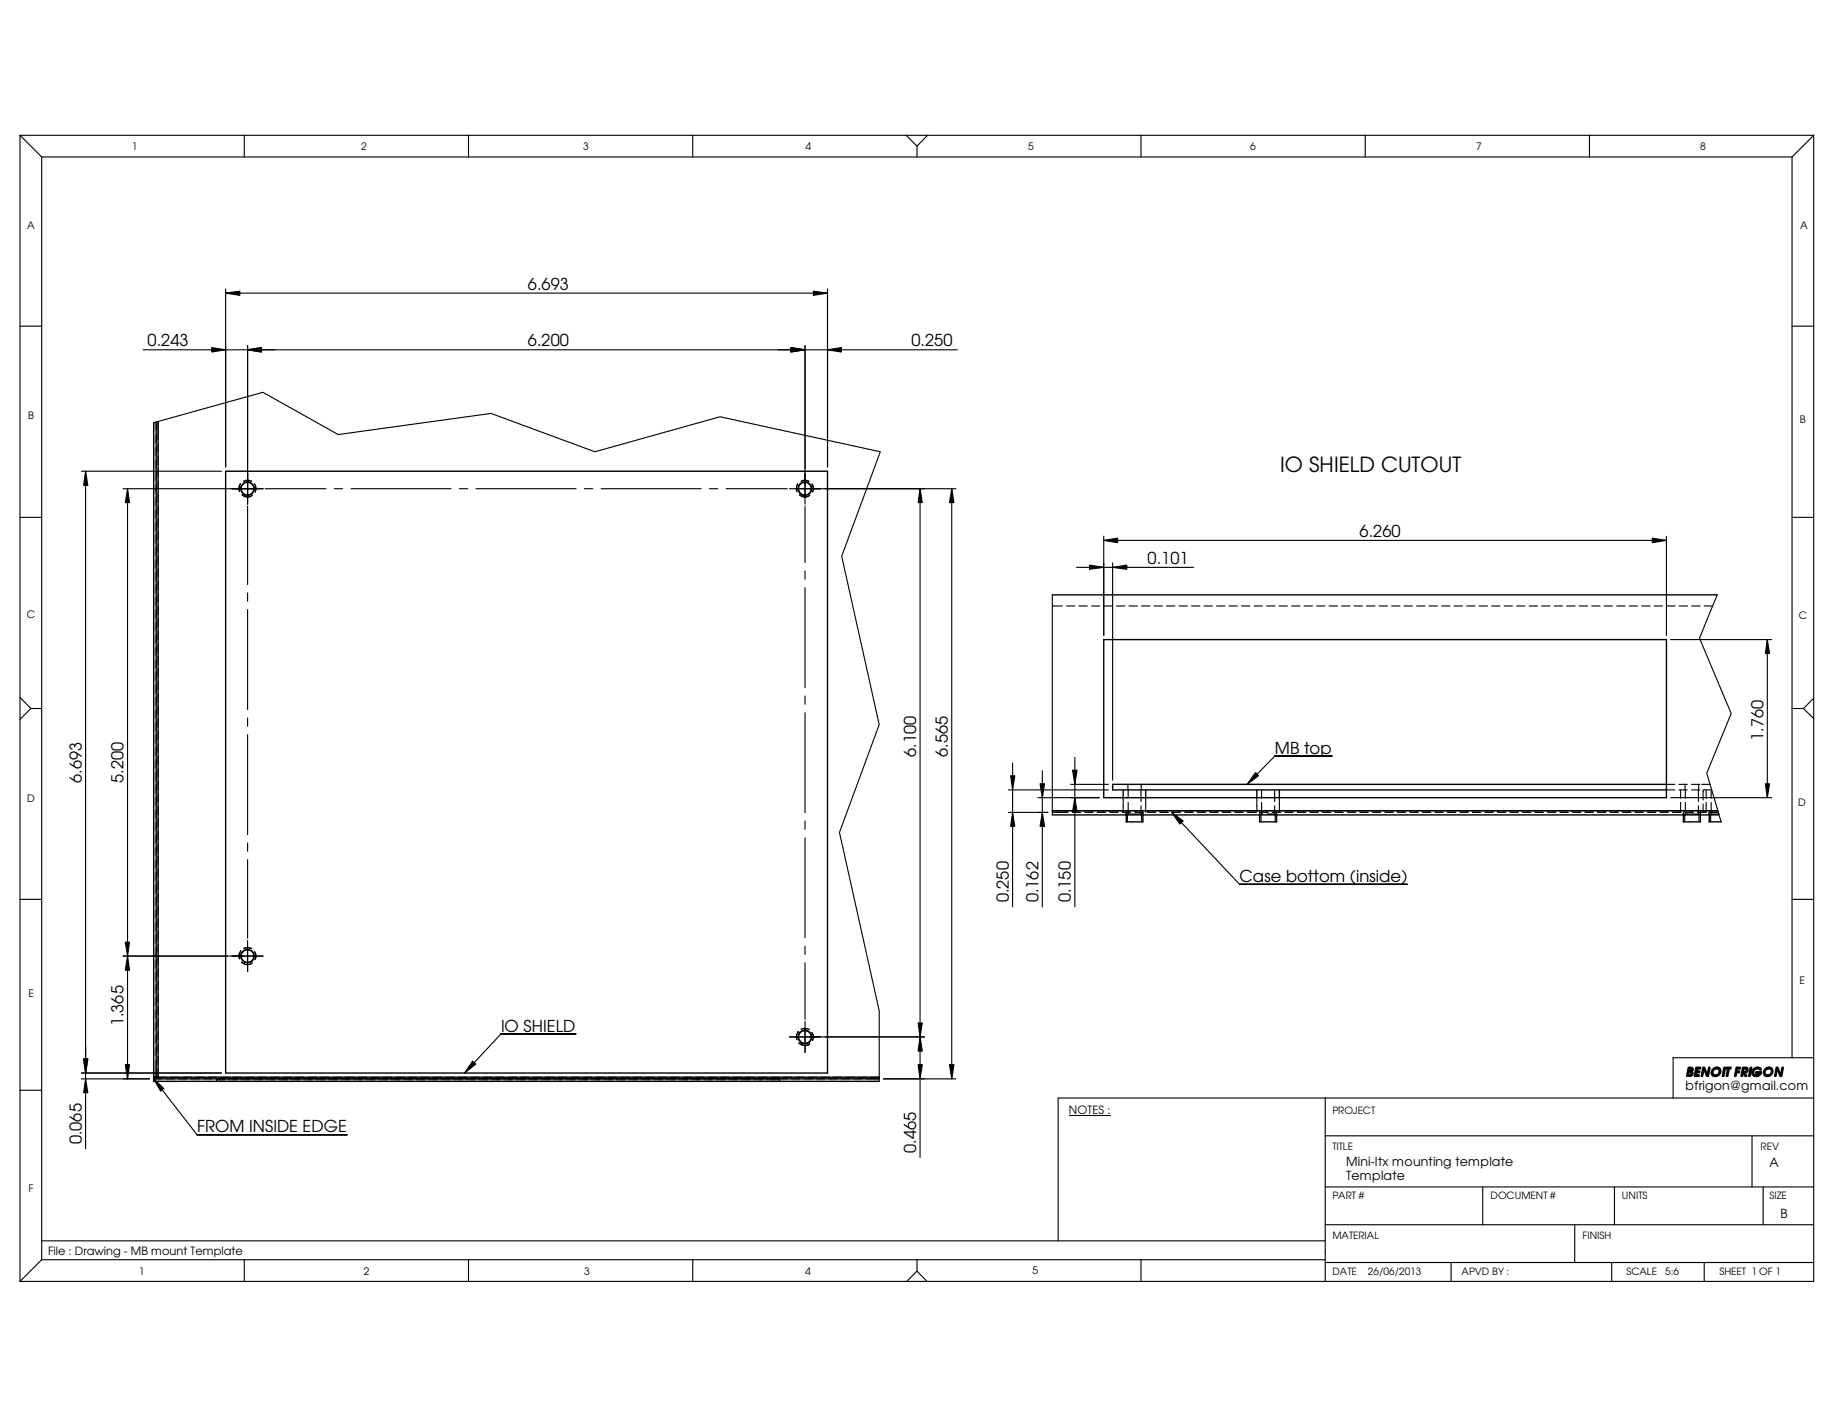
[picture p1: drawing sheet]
<svg xmlns="http://www.w3.org/2000/svg" width="279mm" height="216mm" viewBox="0 0 279 216" stroke-linecap="round" stroke-linejoin="round" font-family="sans-serif">
<g fill="none" stroke="#000" stroke-width=".17">
<path d="M3 20.6l3.3 3.3M3 20.6h273.3M3 20.6v174.6M6.3 23.9v168M6.3 23.9h266.7M37.2 20.6v3.3M71.4 20.6v3.3M105.5 20.6v3.3M138 20.6l1.7 1.7M139.7 22.3v1.6M141.3 20.6l-1.6 1.7M173.8 20.6v3.3"/>
<path d="M208 20.6v3.3M242.1 20.6v3.3M273 23.9v137.3M276.3 20.6l-3.3 3.3M276.3 20.6v174.6h-273.3M3 49.7h3.3M21.8 53.3h124M32.3 53l2.1 .3-2.1 .3zM34.4 44.7l2.1-.3v.6zM34.4 44v27.2M34.4 44.7h91.7M37.7 53.3l2.1-.3v.6z"/>
<path d="M37.7 52.7v24.1M120.5 53l2.1 .3-2.1 .3zM122.6 52.7v24.1M123.9 44.4l2.2 .3-2.2 .3zM126.1 53.3l2.1-.3v.6zM126.1 44v27.2M273 49.7h3.3M3 78.8h3.3M12.4 71.8h21.3M13 71.8l.4 2.2h-.7zM13 71.8v103.2M18.8 74.5h21.3"/>
<path d="M19.4 74.5l.3 2.1h-.6zM19.4 74.5v89.9M23.4 65.7v-1.3l16.6-4.6 11.5 6.4 23.3-3.2 15.8 5.8 19.1-5.3 24.4 5.3-5.9 16 5.7 25.6-6 16.4 6 27.2v10.8h-1.9M23.4 66.3v1.3M23.4 68.2v1.3M23.4 70.1v1.3M23.4 72.1v1.2M23.4 74v1.2M23.4 75.9v1.2M23.4 77.8v1.2M23.4 79.7v1.2M23.8 64.3v1.3"/>
<path d="M23.8 66.2v1.3M23.8 68.1v1.3M23.8 70v1.3M23.8 71.9v1.3M23.8 73.8v1.3M23.8 75.7v1.3M23.8 77.6v1.3M23.8 79.5v1.3M24.1 64.2v1.3M24.1 65.7v1.3M24.1 67.6v1.3M24.1 69.5v1.3"/>
<path d="M24.1 71.4v1.3M24.1 73.3v1.3M24.1 75.2v1.3M24.1 77.1v1.3M24.1 79v1.3M36.6 73.7l-.2 .4 .1 .8M36.9 75.4a1.12 1.12 0 0 0 1.5 0M37.1 73.3l.4-.1 .8 .1M37.7 77.1v12M38.8 73.7l.1 .4 .1 .5-.1 .4M40.4 74.5h9.3M50.9 74.5h1.3"/>
<path d="M53.5 74.5h15.2M70 74.5h1.2M72.5 74.5h15.3M89 74.5h1.3M91.6 74.5h15.2M108.1 74.5h1.2M110.6 74.5h9.3M120.3 74.5h25.3M121.5 73.7l-.1 .4v.8M121.8 75.4a1.12 1.12 0 0 0 1.6 0M122 73.3l.4-.1 .8 .1M122.6 77.1v8.6"/>
<path d="M123.7 73.7l.2 .4v.5l-.1 .4M140.2 74.5l.3 2.1h-.6zM140.2 74.5v101.9M145 74.5l.3 2.1h-.6zM145 74.5v89.9M273 78.8h3.3M23.4 81.6v1.2M23.4 83.5v1.3M23.4 85.4v1.3M23.4 87.3v1.3M23.4 89.2v1.3M23.4 91.1v1.3"/>
<path d="M23.4 93v1.3M23.4 94.9v1.3M23.4 96.8v1.3M23.4 98.7v1.3M23.8 81.4v1.3M23.8 83.4v1.2M23.8 85.3v1.2M23.8 87.2v1.2M23.8 89.1v1.2M23.8 91v1.2M23.8 92.9v1.2M23.8 94.8v1.3"/>
<path d="M23.8 96.7v1.3M23.8 98.6v1.3M24.1 80.9v1.3M24.1 82.8v1.3M24.1 84.8v1.2M24.1 86.7v1.2M24.1 88.6v1.2M24.1 90.5v1.2M24.1 92.4v1.2M24.1 94.3v1.2M24.1 96.2v1.3M24.1 98.1v1.3"/>
<path d="M24.1 100v1.3M37.7 90.3v1.3M37.7 92.9v15.2M122.6 87v1.3M122.6 89.5v15.3M160.3 92.3h1.5M160.3 90.6v33.6M162.5 92.3h1.2M164 86.4h17.8M164.4 92.3h1.3M166 86.1l2.1 .3-2.1 .3zM166.3 92.3h1.3"/>
<path d="M168.1 82.3l2.2-.3v.7zM168.1 81.7v15.1M168.1 82.3h85.8M168.2 92.3h1.3M169.5 86.4l2.2-.3v.6zM169.5 85.8v33.1M170.1 92.3h1.3M172 92.3h1.3M173.9 92.3h1.3M175.8 92.3h1.3M177.7 92.3h1.3M179.6 92.3h1.3"/>
<path d="M181.5 92.3h1.3M183.4 92.3h1.3M185.3 92.3h1.3M187.2 92.3h1.3M189.1 92.3h1.3M191.1 92.3h1.2M193 92.3h1.2M194.9 92.3h1.2M196.8 92.3h1.2M198.7 92.3h1.2M200.6 92.3h1.2M202.5 92.3h1.3"/>
<path d="M204.4 92.3h1.3M206.3 92.3h1.3M208.2 92.3h1.3M210.1 92.3h1.3M212 92.3h1.3M213.9 92.3h1.3M215.8 92.3h1.3M217.7 92.3h1.3M219.6 92.3h1.3M221.5 92.3h1.3M223.4 92.3h1.3M225.3 92.3h1.3"/>
<path d="M227.2 92.3h1.3M229.2 92.3h1.2M231.1 92.3h1.2M233 92.3h1.2M234.9 92.3h1.2M236.8 92.3h1.2M238.7 92.3h1.2M240.6 92.3h1.3M242.5 92.3h1.3M244.4 92.3h1.3M246.3 92.3h1.3M248.2 92.3h1.3"/>
<path d="M250.1 92.3h1.3M251.7 82l2.2 .3-2.2 .4zM252 92.3h1.3M253.9 81.7v15.1M253.9 92.3h1.3M254.5 97.5h15.4M255.8 92.3h1.3M257.7 92.3h1.3M259.6 92.3h1.3M261.6 90.6l-2.7 6.6 4.8 11.5-3.7 9.1 2.2 7.4M269.2 97.5l.4 2.1h-.7zM269.2 97.5v24"/>
<path d="M3 106.3l1.7 1.6M4.7 107.9l-1.7 1.7M4.7 107.9h1.6M23.4 100.6v1.3M23.4 102.5v1.3M23.4 104.4v1.3M23.4 106.3v1.3M23.4 108.2v1.3M23.4 110.2v1.2M23.4 112.1v1.2M23.4 114v1.2M23.4 115.9v1.2"/>
<path d="M23.4 117.8v1.2M23.4 119.7v1.2M23.8 100.5v1.3M23.8 102.4v1.3M23.8 104.3v1.3M23.8 106.2v1.3M23.8 108.1v1.3M23.8 110v1.3M23.8 111.9v1.3M23.8 113.8v1.3M23.8 115.7v1.3M23.8 117.6v1.3"/>
<path d="M23.8 119.5v1.3M24.1 101.9v1.3M24.1 103.8v1.3M24.1 105.7v1.3M24.1 107.6v1.3M24.1 109.5v1.3M24.1 111.4v1.3M24.1 113.3v1.3M24.1 115.2v1.3M24.1 117.1v1.3M24.1 119v1.3M37.7 109.4v1.3"/>
<path d="M37.7 111.9v15.3M122.6 106v1.3M122.6 108.6v15.2M154 118.2h.6l-.3 2.2zM154.3 116.2v22M158.5 119.4h.6l-.3 2.1zM158.8 117.4v20.8M163.1 119.5h5.8M163.4 117.3h.7l-.4 2.2zM163.7 115.4v22.8M171.8 119.5v.9M173.9 119.5v.9"/>
<path d="M191.3 117.7l.4 .5-1.7 1.3zM202.9 115.2h-8.7l-4.2 4.3M253.9 119.5h1.2M255.8 119.5h1.2M256.7 119.5v.9M257.7 119.5h1.3M258.8 119.5v.9M259.2 119.5h1.3M268.9 119.4h.7l-.4 2.1zM273 107.9h1.7M274.7 107.9l1.6 1.6M276.3 106.4l-1.6 1.5"/>
<path d="M3 137h3.3M23.4 121.6v1.3M23.4 123.5v1.3M23.4 125.4v1.3M23.4 127.3v1.3M23.4 129.2v1.3M23.4 131.1v1.3M23.4 133v1.3M23.4 134.9v1.3M23.4 136.8v1.3M23.4 138.7v1.3M23.8 121.5v1.2"/>
<path d="M23.8 123.4v1.2M23.8 125.3v1.2M23.8 127.2v1.2M23.8 129.1v1.2M23.8 131v1.2M23.8 132.9v1.3M23.8 134.8v1.3M23.8 136.7v1.3M23.8 138.6v1.3M24.1 120.9v1.3M24.1 122.9v1.2M24.1 124.8v1.2"/>
<path d="M24.1 126.7v1.2M24.1 128.6v1.2M24.1 130.5v1.2M24.1 132.4v1.2M24.1 134.3v1.3M24.1 136.2v1.3M24.1 138.1v1.3M24.1 140v1.3M37.7 128.4v1.3M37.7 131v12M122.6 125.1v1.3M122.6 127.6v15.3"/>
<path d="M153.6 120.4h15.3M153.6 123.8h6M154.3 123.8l.3 2.1h-.6zM158.1 121.5h9.4M158.8 123.8l.3 2.1h-.6zM160.3 123.8h2.4M160.3 123.5h101.4M163.4 123.8h1.2M163.7 121.5l.4 2.2h-.7zM165.3 123.8h1.2M167.2 123.8h1.2M169.1 123.8h1.2"/>
<path d="M171 123.8h1.3M171.1 121.5v2.3M171.5 123.8v.4M171.6 123.8v.4M171.9 120.4v1.2M171.9 122.3v1.7M172.6 124h-.9v1.2M172.6 124h1.3v1.2M172.9 123.8h1.3M173.8 120.4v1.7M173.8 122.8v1.2M174.1 123.8v.4"/>
<path d="M174.5 121.5v2.3M174.8 123.8h1.3M176.7 123.8h1.3M178.5 123.8l1.8 1.3-.6 .5zM178.5 123.8l10.3 10.9h25.6M178.6 123.8h1.3M180.5 123.8h1.3M182.4 123.8h1.3M184.3 123.8h1.3M186.2 123.8h1.3M188.1 123.8h1.3M190 123.8h1.3"/>
<path d="M191.5 121.5v2.3M191.9 123.8v.4M191.9 123.8h1.3M192.2 120.4v1.2M192.2 122.3v1.7M192.4 124h-.3v1.2M193 124h1.3v1.2M193.8 123.8h1.3M194.2 120.4v1.7M194.2 122.8v1.2M194.5 123.8v.4M194.9 121.5v2.3"/>
<path d="M195.7 123.8h1.3M197.7 123.8h1.2M199.6 123.8h1.2M201.5 123.8h1.2M203.4 123.8h1.2M205.3 123.8h1.2M207.2 123.8h1.2M209.1 123.8h1.3M211 123.8h1.3M212.9 123.8h1.3M214.8 123.8h1.3M216.7 123.8h1.3"/>
<path d="M218.6 123.8h1.3M220.5 123.8h1.3M222.4 123.8h1.3M224.3 123.8h1.3M226.2 123.8h1.3M228.1 123.8h1.3M230 123.8h1.3M231.9 123.8h1.3M233.8 123.8h1.3M235.8 123.8h1.2M237.7 123.8h1.2M239.6 123.8h1.2"/>
<path d="M241.5 123.8h1.2M243.4 123.8h1.2M245.3 123.8h1.2M247.2 123.8h1.3M249.1 123.8h1.3M251 123.8h1.3M252.9 123.8h1.3M253.9 120.4h1.2M254.5 121.5h15.4M254.8 123.8h1.3M255.8 120.4h1.2M256 120.4v1.2"/>
<path d="M256 122.3v1.5M256.5 123.8v.4M256.7 123.8h1.3M256.8 120.4v1.2M256.8 122.3v1.7M257.5 124h-.8v1.2M257.6 124h1.2v1.2M257.7 120.4h1.3M258.6 123.8h1.3M258.7 120.4v1.7M258.7 122.8v1.2M259 123.8v.4"/>
<path d="M259.5 120.4v1.5M259.5 122.5v1.3M259.5 120.4h1.3M259.9 120.4v1.2M259.9 122.3v1.5M260.3 123.8v.4M260.4 123.8v.4M260.5 123.8h1.3M260.7 120.4v1.2M260.7 122.3v1.7M261.9 124h-1.3v1.2M273 137h3.3"/>
<path d="M18.8 145.7h21.3M19.1 143.6h.6l-.3 2.1zM19.4 145.7l.3 2.1h-.6zM23.4 140.6v1.3M23.4 142.5v1.3M23.4 144.4v1.3M23.4 146.3v1.3M23.4 148.3v1.2M23.4 150.2v1.2M23.4 152.1v1.2M23.4 154v1.2M23.4 155.9v1.2"/>
<path d="M23.4 157.8v1.2M23.4 159.7v1.3M23.8 140.5v1.3M23.8 142.4v1.3M23.8 144.3v1.3M23.8 146.2v1.3M23.8 148.1v1.3M23.8 150v1.3M23.8 151.9v1.3M23.8 153.8v1.3M23.8 155.7v1.3M23.8 157.6v1.3"/>
<path d="M23.8 159.6v1.2M24.1 141.9v1.3M24.1 143.8v1.3M24.1 145.7v1.3M24.1 147.6v1.3M24.1 149.5v1.3M24.1 151.4v1.3M24.1 153.3v1.3M24.1 155.2v1.3M24.1 157.1v1.3M24.1 159v1.3M36.7 144.9a1.34 1.34 0 0 0-.2 1.2"/>
<path d="M36.8 146.6a1.22 1.22 0 0 0 1.6 .1M37.1 144.5l.8-.1 .5 .1M37.7 143.3v4.7M38.8 145l.1 .3 .1 .5-.1 .4M87.7 157.5h-11.4l-5.5 6M120.3 158h20.5M121.6 157.2a1.34 1.34 0 0 0-.2 1.2M121.7 158.9a1.22 1.22 0 0 0 1.7 .1M122 156.8l.9-.1 .4 .1M122.6 144.1v1.3M122.6 146.7v8.6M122.6 155.6v4.8"/>
<path d="M123.7 157.3l.2 .3v.5l-.1 .4M139.9 155.9h.6l-.3 2.1zM140.2 158l.3 2.1h-.6zM3 166.1h3.3M12.4 164.4h10.4M12.4 163.5h21.3M12.7 161.3h.7l-.4 2.2zM13 164.4l.4 2.1h-.7zM19.1 162.2h.6l-.3 2.2zM23.4 164.4l1.6 1.5-.5 .3zM23.4 161.6v3.2h1.3M23.4 164.1h2"/>
<path d="M23.8 161.5v1.2M23.8 162.9v1.2M24.1 161v1.2M24.1 162.9v1.2M24.7 164.4h-1.3l6.6 8.5h22.9M25.3 164.4h1.3M25.3 164.8h1.3M26 164.1h1.3M27.2 164.4h1.3M27.2 164.8h1.3M27.9 164.1h1.3M29.1 164.4h1.3"/>
<path d="M29.1 164.8h1.3M29.8 164.1h1.3M31 164.4h1.3M31 164.8h1.3M31.7 164.1h1.3M32.9 164.4h87M32.9 164.8h87M33 164.4v.4M33.6 164.1h1.3M35.5 164.1h1.3M37.4 164.1h1.3M39.3 164.1h1.3"/>
<path d="M41.2 164.1h1.3M43.1 164.1h1.3M45 164.1h1.3M46.9 164.1h1.3M48.9 164.1h1.2M50.8 164.1h1.2M52.7 164.1h1.2M54.6 164.1h1.2M56.5 164.1h1.2M58.4 164.1h1.2M60.3 164.1h1.3M62.2 164.1h1.3"/>
<path d="M64.1 164.1h1.3M66 164.1h1.3M67.9 164.1h1.3M69.8 164.1h1.3M71.7 164.1h1.3M72 161.7l.5 .4-1.7 1.4zM73.6 164.1h1.3M75.5 164.1h1.3M77.4 164.1h1.3M79.3 164.1h1.3M81.2 164.1h1.3M83.1 164.1h1.3"/>
<path d="M85 164.1h1.3M87 164.1h1.2M88.9 164.1h1.2M90.8 164.1h1.2M92.7 164.1h1.2M94.6 164.1h1.2M96.5 164.1h1.2M98.4 164.1h1.3M100.3 164.1h1.3M102.2 164.1h1.3M104.1 164.1h1.3M106 164.1h1.3"/>
<path d="M107.9 164.1h1.3M109.8 164.1h1.3M111.7 164.1h1.3M113.6 164.1h1.3M115.5 164.1h1.3M117.4 164.1h1.3M118.7 164.4v.4M119.3 164.1h1.3M120.6 164.4h1.2M120.6 164.8h1.2M121.2 164.1h1.3M122.5 164.4h1.2"/>
<path d="M122.5 164.8h1.2M123.1 164.1h1.3M124.4 164.4h1.2M124.4 164.8h1.2M125.1 164.1h1.2M126.3 164.4h1.3M126.3 164.8h1.3M127 164.1h1.2M128.2 164.4h1.3M128.2 164.8h1.3M128.9 164.1h1.2M130.1 164.4h1.3"/>
<path d="M130.1 164.8h1.3M130.8 164.1h1.2M132 164.4h1.9M132.7 164.1h1.2M134.6 164.4h11M139.9 162.2h.6l-.3 2.2zM144.7 162.2h.6l-.3 2.2zM201.9 173.1h74.4M201.9 167.3v27.9M266.9 173.1v7.7M276.3 167.3h-115.1v21.8M276.3 161.2h-21.4v6.1"/>
<path d="M6.3 189.1h195.6M6.3 191.9l-3.3 3.3M6.3 191.9h195.6M37.2 191.9v3.3M71.4 191.9v3.3M105.5 191.9v3.3M139.7 193.7l-1.6 1.5M139.7 193.7l1.5 1.5M139.7 191.9v1.8M173.8 191.9v3.3M201.9 180.8h74.4M201.9 186.6h74.4"/>
<path d="M201.9 192.4h74.4M221.1 192.4v2.8M225.9 180.8v5.8M239.9 186.6v5.8M245.5 192.4v2.8M246 180.8v5.8M259.6 192.4v2.8M268.6 180.8v5.8"/>
</g>
<g fill="none" stroke="#000" stroke-width=".21">
<path d="M23.4 64.4v99.7M23.8 64.3v99.8M24.1 64.2v99.9M34.4 71.8h91.7v91.7h-91.7zM160.3 90.6h101.3M168.1 97.5h85.8v24h-85.8zM253.9 119.5h-84.4v.9h84.4M160.3 123.5h101.4M160.3 124.2h101.6M171.1 120.4v1.1M171.6 124.2v1h2.5v-1M174.5 120.4v1.1"/>
<path d="M191.5 120.4v1.1M191.9 124.2v1h2.6v-1M194.9 120.4v1.1M256.5 124.2v1h2.5v-1M260.4 124.2v1h1.8M23.4 164.1v.3M23.4 164.4h110.5M23.4 164.4v.4h110.5M23.4 164.1h110.5"/>
<circle cx="37.7" cy="74.5" r=".98"/>
<circle cx="37.7" cy="74.4" r="1.03"/>
<circle cx="122.6" cy="74.5" r=".98"/>
<circle cx="122.6" cy="74.4" r="1.03"/>
<circle cx="37.7" cy="145.7" r=".98"/>
<circle cx="37.7" cy="145.7" r="1.02"/>
<circle cx="122.6" cy="158" r=".98"/>
<circle cx="122.6" cy="158" r="1.03"/>
</g>
<g fill="#000">
<path d="M32.3 53l2.1 .3-2.1 .3zM34.4 44.7l2.1-.3v.6zM37.7 53.3l2.1-.3v.6zM120.5 53l2.1 .3-2.1 .3zM123.9 44.4l2.2 .3-2.2 .3zM126.1 53.3l2.1-.3v.6zM13 71.8l.4 2.2h-.7zM19.4 74.5l.3 2.1h-.6zM140.2 74.5l.3 2.1h-.6zM145 74.5l.3 2.1h-.6zM166 86.1l2.1 .3-2.1 .3zM168.1 82.3l2.2-.3v.7z"/>
<path d="M169.5 86.4l2.2-.3v.6zM251.7 82l2.2 .3-2.2 .4zM269.2 97.5l.4 2.1h-.7zM163.4 117.3h.7l-.4 2.2zM191.3 117.7l.4 .5-1.7 1.3zM154 118.2h.6l-.3 2.2zM154.3 123.8l.3 2.1h-.6zM158.8 123.8l.3 2.1h-.6zM158.5 119.4h.6l-.3 2.1zM163.7 121.5l.4 2.2h-.7zM178.5 123.8l1.8 1.3-.6 .5zM268.9 119.4h.7l-.4 2.1z"/>
<path d="M19.1 143.6h.6l-.3 2.1zM19.4 145.7l.3 2.1h-.6zM140.2 158l.3 2.1h-.6zM139.9 155.9h.6l-.3 2.1zM13 164.4l.4 2.1h-.7zM12.7 161.3h.7l-.4 2.2zM19.1 162.2h.6l-.3 2.2zM23.4 164.4l1.6 1.5-.5 .3zM72 161.7l.5 .4-1.7 1.4zM139.9 162.2h.6l-.3 2.2zM144.7 162.2h.6l-.3 2.2z"/>
</g>
<path d="M162.8 170h6.4" fill="none" stroke="#000" stroke-width=".15"/>
<text font-size="3.2" x="195" y="71.9">IO SHIELD CUTOUT</text>
<g font-size="2.5">
<text x="80.4" y="44.2">6.693</text>
<text x="22.5" y="52.8">0.243</text>
<text x="80.4" y="52.8">6.200</text>
<text x="138.9" y="52.8">0.250</text>
<text x="207.1" y="81.8">6.260</text>
<text x="174.8" y="85.9">0.101</text>
<text x="268.6" y="112.9" transform="rotate(-90 268.6 112.9)">1.760</text>
<text x="12.4" y="119.3" transform="rotate(-90 12.4 119.3)">6.693</text>
<text x="18.8" y="119.3" transform="rotate(-90 18.8 119.3)">5.200</text>
<text x="139.6" y="115.3" transform="rotate(-90 139.6 115.3)">6.100</text>
<text x="144.4" y="115.3" transform="rotate(-90 144.4 115.3)">6.565</text>
<text x="194.2" y="114.9">MB top</text>
<text x="153.7" y="137.5" transform="rotate(-90 153.7 137.5)">0.250</text>
<text x="158.2" y="137.5" transform="rotate(-90 158.2 137.5)">0.162</text>
<text x="163.2" y="137.5" transform="rotate(-90 163.2 137.5)">0.150</text>
<text x="188.8" y="134.4">Case bottom (inside)</text>
<text x="18.8" y="156.4" transform="rotate(-90 18.8 156.4)">1.365</text>
<text x="76.3" y="157.2">IO SHIELD</text>
<text x="30" y="172.6">FROM INSIDE EDGE</text>
<text x="12.4" y="174.4" transform="rotate(-90 12.4 174.4)">0.065</text>
<text x="139.6" y="175.7" transform="rotate(-90 139.6 175.7)">0.465</text>
</g>
<g font-size="1.9">
<text x="256.8" y="166.1">bfrigon@gmail.com</text>
<text x="256.9" y="164">BENOIT FRIGON</text>
<text x="205.1" y="177.7">Mini-Itx mounting template</text>
<text x="205.1" y="179.8">Template</text>
<text x="269.6" y="177.8">A</text>
<text x="271.3" y="185.5">B</text>
</g>
<g font-size="1.7">
<text x="162.8" y="169.8">NOTES :</text>
<text x="7.3" y="191.2">File : Drawing - MB mount Template</text>
</g>
<g font-size="1.6">
<text x="20.1" y="22.9">1</text>
<text x="55" y="22.9">2</text>
<text x="88.9" y="22.9">3</text>
<text x="122.7" y="22.9">4</text>
<text x="156.6" y="22.9">5</text>
<text x="190.5" y="22.9">6</text>
<text x="224.9" y="22.9">7</text>
<text x="259" y="22.9">8</text>
<text x="4.1" y="35">A</text>
<text x="274.2" y="35">A</text>
<text x="4.3" y="63.8">B</text>
<text x="274.2" y="64.4">B</text>
<text x="4.1" y="94.1">C</text>
<text x="274" y="94.3">C</text>
<text x="4.1" y="122.3">D</text>
<text x="273.9" y="122.8">D</text>
<text x="274.2" y="149.9">E</text>
<text x="4.3" y="151.9">E</text>
<text x="4.3" y="181.6">F</text>
<text x="21.2" y="194.2">1</text>
<text x="55.4" y="194.2">2</text>
<text x="89" y="194.2">3</text>
<text x="122.6" y="194.2">4</text>
<text x="157.3" y="194.1">5</text>
</g>
<g font-size="1.5">
<text x="203" y="169.8">PROJECT</text>
<text x="203" y="175.3">TITLE</text>
<text x="268.2" y="175.2">REV</text>
<text x="203" y="182.8">PART #</text>
<text x="227.1" y="182.8">DOCUMENT #</text>
<text x="247.1" y="182.8">UNITS</text>
<text x="269.6" y="182.8">SIZE</text>
<text x="203" y="188.7">MATERIAL</text>
<text x="241.1" y="188.7">FINISH</text>
<text x="203" y="194.3">DATE</text>
<text x="208.4" y="194.3">26/06/2013</text>
<text x="222.7" y="194.3">APVD BY :</text>
<text x="247.8" y="194.3">SCALE</text>
<text x="253.7" y="194.3">5:6</text>
<text x="262" y="194.3">SHEET 1 OF 1</text>
</g>
</svg>
